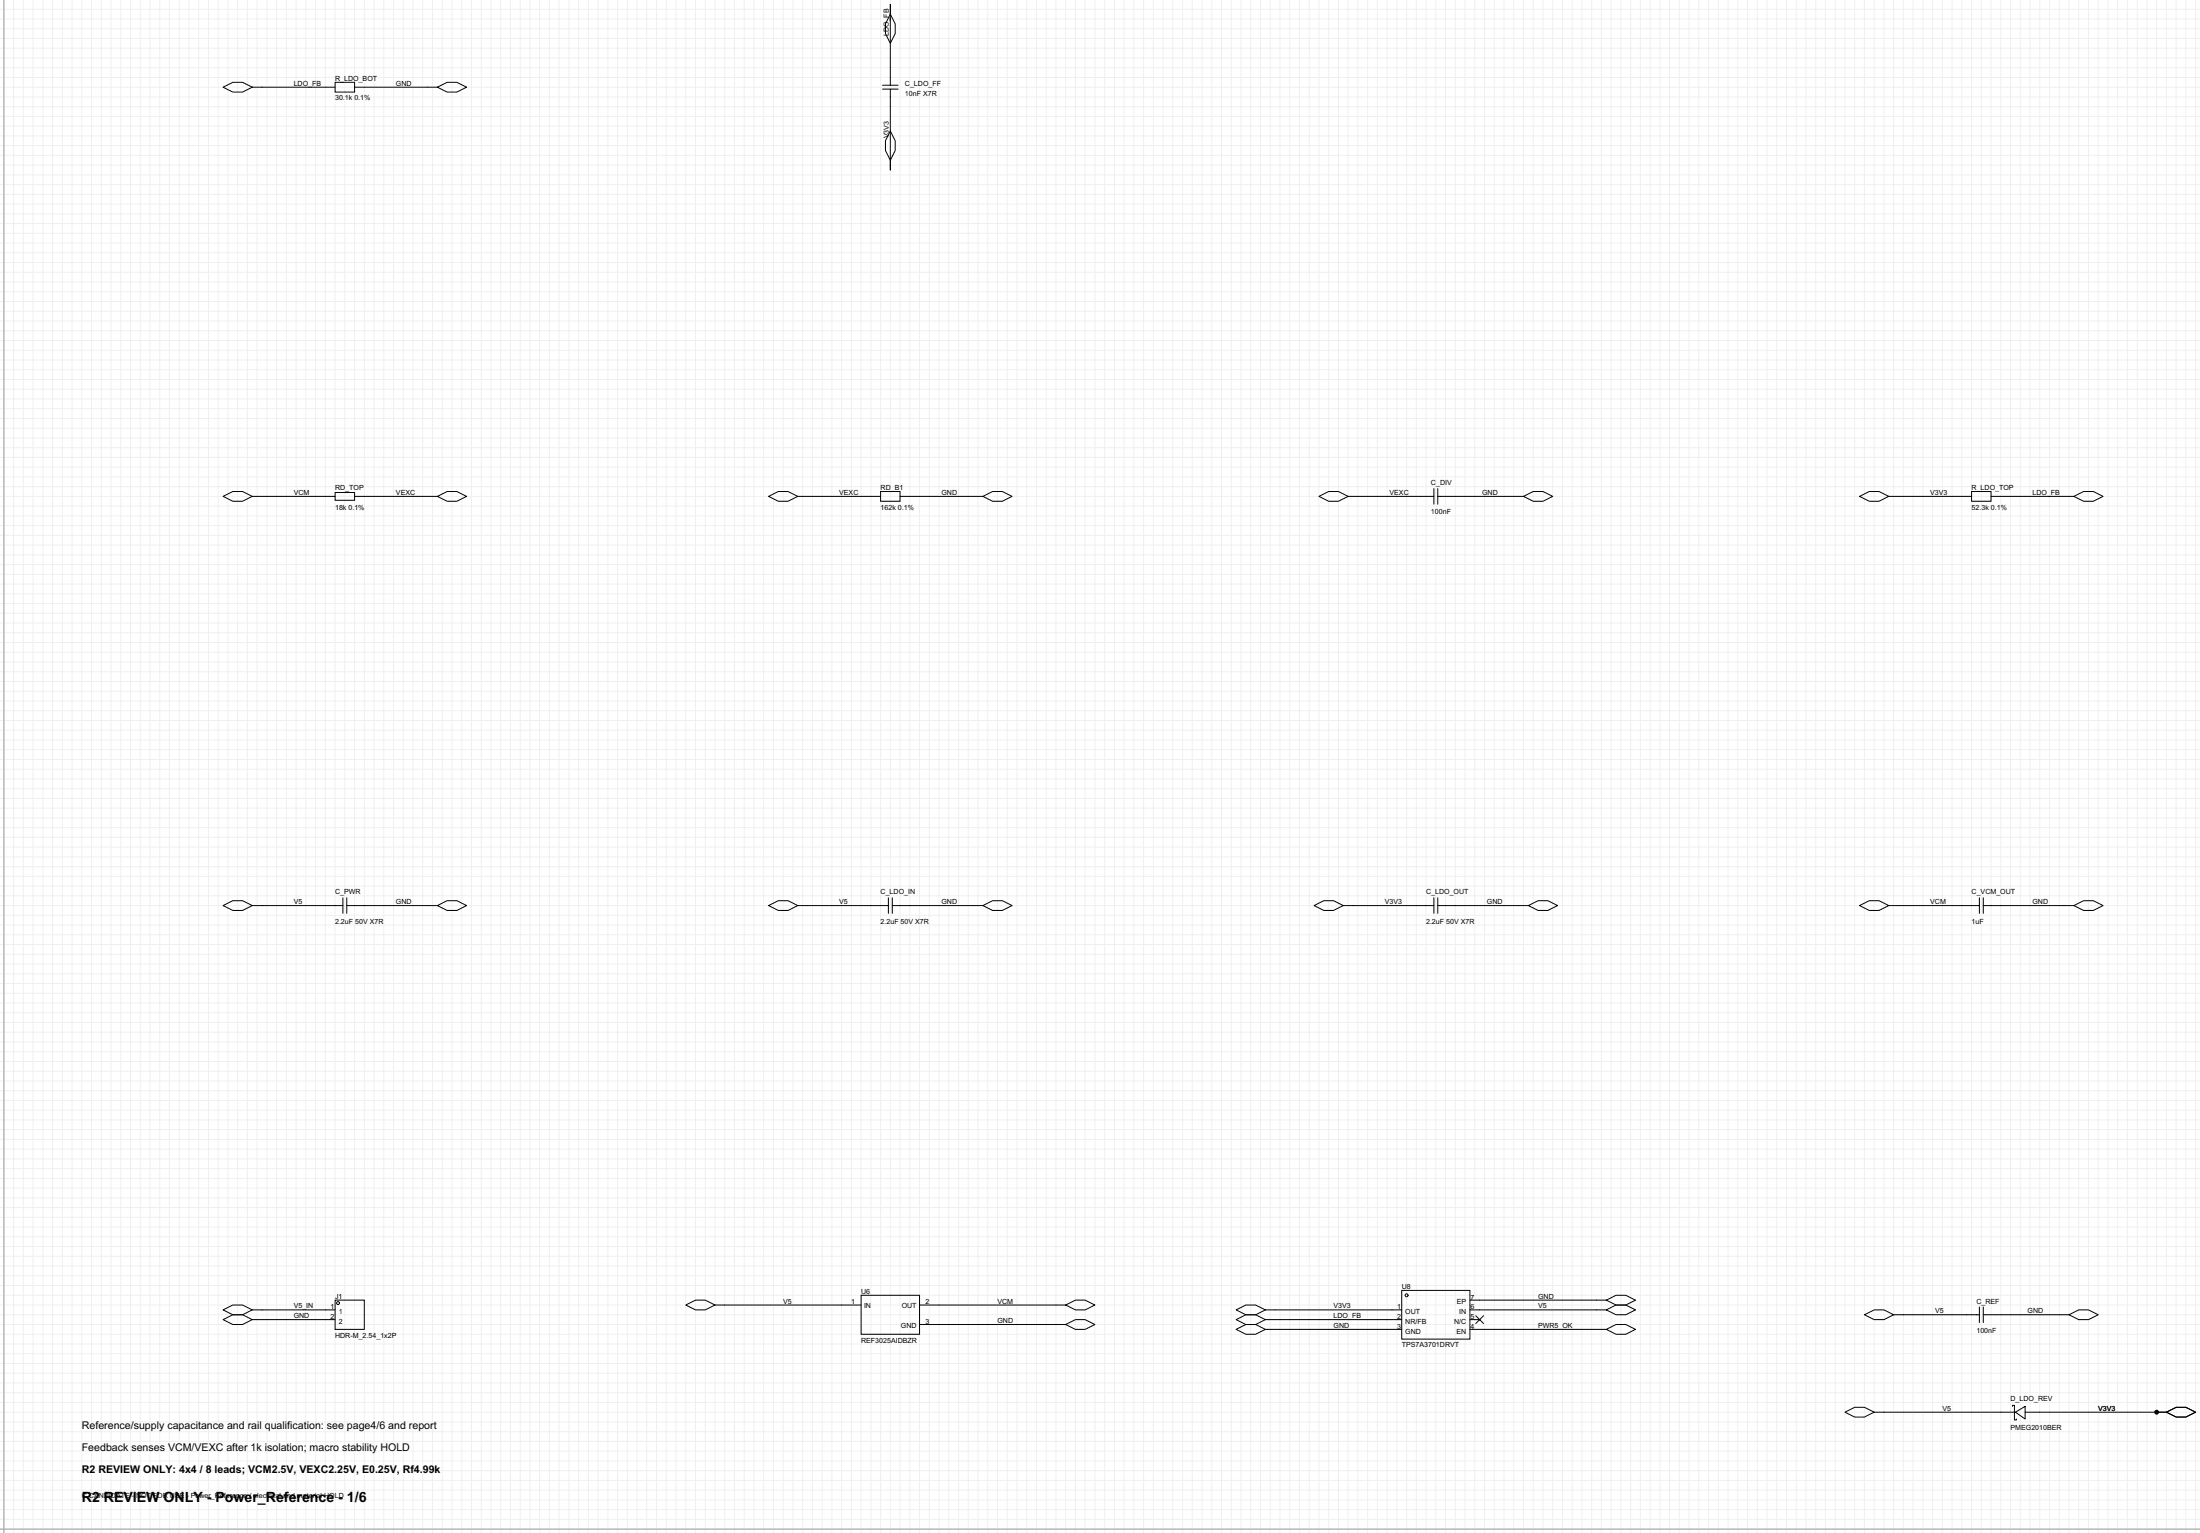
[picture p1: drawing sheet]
<svg xmlns="http://www.w3.org/2000/svg" width="574mm" height="400mm" viewBox="0 0 574 400" stroke-linecap="round" stroke-linejoin="round" font-family="sans-serif">
<g fill="none" stroke="#f0f0eb" stroke-width=".26">
<path d="M0 2.4h573.7M0 5h573.7M0 7.5h573.7M0 10h573.7M0 12.6h573.7M0 15.1h573.7M0 17.7h573.7M1 0v399.7M3.6 0v399.7M6.1 0v399.7M8.6 0v399.7M11.2 0v399.7"/>
<path d="M13.7 0v399.7M16.3 0v399.7M18.8 0v399.7M21.3 0v399.7M23.9 0v399.7M26.4 0v399.7M29 0v399.7M31.5 0v399.7M34 0v399.7M36.6 0v399.7M39.1 0v399.7M41.7 0v399.7"/>
<path d="M44.2 0v399.7M46.7 0v399.7M49.3 0v399.7M51.8 0v399.7M54.4 0v399.7M56.9 0v399.7M59.4 0v399.7M62 0v399.7M64.5 0v399.7M67.1 0v399.7M69.6 0v399.7M72.1 0v399.7"/>
<path d="M74.7 0v399.7M77.2 0v399.7M79.8 0v399.7M82.3 0v399.7M84.8 0v399.7M87.4 0v399.7M89.9 0v399.7M92.5 0v399.7M95 0v399.7M97.5 0v399.7M100.1 0v399.7M102.6 0v399.7"/>
<path d="M105.2 0v399.7M107.7 0v399.7M110.2 0v399.7M112.8 0v399.7M115.3 0v399.7M117.9 0v399.7M120.4 0v399.7M122.9 0v399.7M125.5 0v399.7M128 0v399.7M130.6 0v399.7M133.1 0v399.7"/>
<path d="M135.6 0v399.7M138.2 0v399.7M140.7 0v399.7M143.3 0v399.7M145.8 0v399.7M148.3 0v399.7M150.9 0v399.7M153.4 0v399.7M156 0v399.7M158.5 0v399.7M161 0v399.7M163.6 0v399.7"/>
<path d="M166.1 0v399.7M168.7 0v399.7M171.2 0v399.7M173.7 0v399.7M176.3 0v399.7M178.8 0v399.7M181.4 0v399.7M183.9 0v399.7M186.4 0v399.7M189 0v399.7M191.5 0v399.7M194.1 0v399.7"/>
<path d="M196.6 0v399.7M199.1 0v399.7M201.7 0v399.7M204.2 0v399.7M206.8 0v399.7M209.3 0v399.7M211.8 0v399.7M214.4 0v399.7M216.9 0v399.7M219.5 0v399.7M222 0v399.7M224.5 0v399.7"/>
<path d="M227.1 0v399.7M229.6 0v399.7M232.2 0v399.7M234.7 0v399.7M237.2 0v399.7M239.8 0v399.7M242.3 0v399.7M244.9 0v399.7M247.4 0v399.7M249.9 0v399.7M252.5 0v399.7M255 0v399.7"/>
<path d="M257.6 0v399.7M260.1 0v399.7M262.6 0v399.7M265.2 0v399.7M267.7 0v399.7M270.3 0v399.7M272.8 0v399.7M275.3 0v399.7M277.9 0v399.7M280.4 0v399.7M283 0v399.7M285.5 0v399.7"/>
<path d="M288 0v399.7M290.6 0v399.7M293.1 0v399.7M295.7 0v399.7M298.2 0v399.7M300.7 0v399.7M303.3 0v399.7M305.8 0v399.7M308.4 0v399.7M310.9 0v399.7M313.4 0v399.7M316 0v399.7"/>
<path d="M318.5 0v399.7M321.1 0v399.7M323.6 0v399.7M326.1 0v399.7M328.7 0v399.7M331.2 0v399.7M333.8 0v399.7M336.3 0v399.7M338.8 0v399.7M341.4 0v399.7M343.9 0v399.7M346.5 0v399.7"/>
<path d="M349 0v399.7M351.5 0v399.7M354.1 0v399.7M356.6 0v399.7M359.2 0v399.7M361.7 0v399.7M364.2 0v399.7M366.8 0v399.7M369.3 0v399.7M371.9 0v399.7M374.4 0v399.7M376.9 0v399.7"/>
<path d="M379.5 0v399.7M382 0v399.7M384.6 0v399.7M387.1 0v399.7M389.6 0v399.7M392.2 0v399.7M394.7 0v399.7M397.3 0v399.7M399.8 0v399.7M402.3 0v399.7M404.9 0v399.7M407.4 0v399.7"/>
<path d="M410 0v399.7M412.5 0v399.7M415 0v399.7M417.6 0v399.7M420.1 0v399.7M422.7 0v399.7M425.2 0v399.7M427.7 0v399.7M430.3 0v399.7M432.8 0v399.7M435.4 0v399.7M437.9 0v399.7"/>
<path d="M440.4 0v399.7M443 0v399.7M445.5 0v399.7M448.1 0v399.7M450.6 0v399.7M453.1 0v399.7M455.7 0v399.7M458.2 0v399.7M460.8 0v399.7M463.3 0v399.7M465.8 0v399.7M468.4 0v399.7"/>
<path d="M470.9 0v399.7M473.5 0v399.7M476 0v399.7M478.5 0v399.7M481.1 0v399.7M483.6 0v399.7M486.2 0v399.7M488.7 0v399.7M491.2 0v399.7M493.8 0v399.7M496.3 0v399.7M498.9 0v399.7"/>
<path d="M501.4 0v399.7M503.9 0v399.7M506.5 0v399.7M509 0v399.7M511.6 0v399.7M514.1 0v399.7M516.6 0v399.7M519.2 0v399.7M521.7 0v399.7M524.3 0v399.7M526.8 0v399.7M529.3 0v399.7"/>
<path d="M531.9 0v399.7M534.4 0v399.7M537 0v399.7M539.5 0v399.7M542 0v399.7M544.6 0v399.7M547.1 0v399.7M549.7 0v399.7M552.2 0v399.7M554.7 0v399.7M557.3 0v399.7M559.8 0v399.7"/>
<path d="M562.4 0v399.7M564.9 0v399.7M567.4 0v399.7M570 0v399.7M572.5 0v399.7M0 20.2h573.7M0 22.7h573.7M0 25.3h573.7M0 27.8h573.7M0 30.4h573.7M0 32.9h573.7M0 35.4h573.7"/>
<path d="M0 38h573.7M0 40.5h573.7M0 43.1h573.7M0 45.6h573.7M0 48.1h573.7M0 50.7h573.7M0 53.2h573.7M0 55.8h573.7M0 58.3h573.7M0 60.8h573.7M0 63.4h573.7M0 65.9h573.7"/>
<path d="M0 68.5h573.7M0 71h573.7M0 73.5h573.7M0 76.1h573.7M0 78.6h573.7M0 81.2h573.7M0 83.7h573.7M0 86.2h573.7M0 88.8h573.7M0 91.3h573.7M0 93.9h573.7M0 96.4h573.7"/>
<path d="M0 98.9h573.7M0 101.5h573.7M0 104h573.7M0 106.6h573.7M0 109.1h573.7M0 111.6h573.7M0 114.2h573.7M0 116.7h573.7M0 119.3h573.7M0 121.8h573.7M0 124.3h573.7M0 126.9h573.7"/>
<path d="M0 129.4h573.7M0 132h573.7M0 134.5h573.7M0 137h573.7M0 139.6h573.7M0 142.1h573.7M0 144.7h573.7M0 147.2h573.7M0 149.7h573.7M0 152.3h573.7M0 154.8h573.7M0 157.4h573.7"/>
<path d="M0 159.9h573.7M0 162.4h573.7M0 165h573.7M0 167.5h573.7M0 170.1h573.7M0 172.6h573.7M0 175.1h573.7M0 177.7h573.7M0 180.2h573.7M0 182.8h573.7M0 185.3h573.7M0 187.8h573.7"/>
<path d="M0 190.4h573.7M0 192.9h573.7M0 195.5h573.7M0 198h573.7M0 200.5h573.7M0 203.1h573.7M0 205.6h573.7M0 208.2h573.7M0 210.7h573.7M0 213.2h573.7M0 215.8h573.7M0 218.3h573.7"/>
<path d="M0 220.9h573.7M0 223.4h573.7M0 225.9h573.7M0 228.5h573.7M0 231h573.7M0 233.6h573.7M0 236.1h573.7M0 238.6h573.7M0 241.2h573.7M0 243.7h573.7M0 246.3h573.7M0 248.8h573.7"/>
<path d="M0 251.3h573.7M0 253.9h573.7M0 256.4h573.7M0 259h573.7M0 261.5h573.7M0 264h573.7M0 266.6h573.7M0 269.1h573.7M0 271.7h573.7M0 274.2h573.7M0 276.7h573.7M0 279.3h573.7"/>
<path d="M0 281.8h573.7M0 284.4h573.7M0 286.9h573.7M0 289.4h573.7M0 292h573.7M0 294.5h573.7M0 297.1h573.7M0 299.6h573.7M0 302.1h573.7M0 304.7h573.7M0 307.2h573.7M0 309.8h573.7"/>
<path d="M0 312.3h573.7M0 314.8h573.7M0 317.4h573.7M0 319.9h573.7M0 322.5h573.7M0 325h573.7M0 327.5h573.7M0 330.1h573.7M0 332.6h573.7M0 335.2h573.7M0 337.7h573.7M0 340.2h573.7"/>
<path d="M0 342.8h573.7M0 345.3h573.7M0 347.9h573.7M0 350.4h573.7M0 352.9h573.7M0 355.5h573.7M0 358h573.7M0 360.6h573.7M0 363.1h573.7M0 365.6h573.7M0 368.2h573.7M0 370.7h573.7"/>
<path d="M0 373.3h573.7M0 375.8h573.7M0 378.3h573.7M0 380.9h573.7M0 383.4h573.7M0 386h573.7M0 388.5h573.7M0 391h573.7M0 393.6h573.7M0 396.1h573.7M0 398.7h573.7"/>
</g>
<path d="M1 0v399.7M0 398.7h573.7" fill="none" stroke="#999" stroke-width=".26"/>
<g fill="none" stroke="#000" stroke-width=".26">
<path d="M232.2 3.7l1.2 2.5v2.6l-1.2 2.5-1.3-2.5v-2.6zM232.2 1.1v21.1M58.2 22.7l2.5-1.2h2.5l2.6 1.2-2.6 1.3h-2.5zM65.8 22.7h21.6M87.4 21.5h5.1v2.5h-5.1zM92.5 22.7h21.5M114 22.7l2.6-1.2h2.5l2.6 1.2-2.6 1.3h-2.5zM230.1 23.2h4.1M230.1 22.2h4.1M232.2 34.2l1.2 2.5v2.5l-1.2 2.6-1.3-2.6v-2.5zM232.2 23.2v21.1M58.2 129.4l2.5-1.3h2.5l2.6 1.3-2.6 1.3h-2.5z"/>
<path d="M65.8 129.4h21.6M87.4 128.4h5.1v2h-5.1zM92.5 129.4h21.5M114 129.4l2.6-1.3h2.5l2.6 1.3-2.6 1.3h-2.5zM200.4 129.4l2.5-1.3h2.6l2.5 1.3-2.5 1.3h-2.6zM208 129.4h21.6M229.6 128.1h5.1v2.6h-5.1zM234.7 129.4h21.6M256.3 129.4l2.5-1.3h2.6l2.5 1.3-2.5 1.3h-2.6zM343.9 129.4l2.6-1.3h2.5l2.5 1.3-2.5 1.3h-2.5zM351.5 129.4h22.4M373.9 127.4v4"/>
<path d="M374.9 127.4v4M374.9 129.4h22.4M397.3 129.4l2.5-1.3h2.5l2.6 1.3-2.6 1.3h-2.5zM484.9 129.4l2.5-1.3h2.6l2.5 1.3-2.5 1.3h-2.6zM492.5 129.4h21.6M514.1 128.1h5.1v2.6h-5.1zM519.2 129.4h21.6M540.8 129.4l2.5-1.3h2.5l2.6 1.3-2.6 1.3h-2.5zM58.2 236.1l2.5-1.3h2.5l2.6 1.3-2.6 1.3h-2.5zM65.8 236.1h23.6M89.4 234.1v4M90.4 236.1h23.6"/>
<path d="M90.4 234.1v4M114 236.1l2.6-1.3h2.5l2.6 1.3-2.6 1.3h-2.5zM200.4 236.1l2.5-1.3h2.6l2.5 1.3-2.5 1.3h-2.6zM208 236.1h23.6M231.6 234.1v4M232.7 236.1h23.6M232.7 234.1v4M256.3 236.1l2.5-1.3h2.6l2.5 1.3-2.5 1.3h-2.6zM342.6 236.1l2.6-1.3h2.5l2.6 1.3-2.6 1.3h-2.5zM350.3 236.1h23.6M373.9 234.1v4M374.9 236.1h23.6"/>
<path d="M374.9 234.1v4M398.5 236.1l2.6-1.3h2.5l2.5 1.3-2.5 1.3h-2.5zM484.9 236.1l2.5-1.3h2.6l2.5 1.3-2.5 1.3h-2.6zM492.5 236.1h23.6M516.1 234.1v4M517.1 234.1v4M517.1 236.1h23.7M540.8 236.1l2.5-1.3h2.5l2.6 1.3-2.6 1.3h-2.5zM87.4 339h7.6v7.6h-7.6zM224.5 337.7h15.3v10.2h-15.3zM365.5 336.4h17.8v12.7h-17.8zM383.3 339h35.5"/>
<path d="M418.8 339l2.6-1.3h2.5l2.6 1.3-2.6 1.2h-2.5zM58.2 341.5l2.5-1.3h2.5l2.6 1.3-2.6 1.3h-2.5zM58.2 344l2.5-1.2h2.5l2.6 1.2-2.6 1.3h-2.5zM65.8 341.5h21.6M65.8 344h21.6M178.8 340.2l2.6-1.2h2.5l2.5 1.2-2.5 1.3h-2.5zM186.4 340.2h38.1M239.8 340.2h38.1M239.8 345.3h38.1M277.9 340.2l2.5-1.2h2.6l2.5 1.2-2.5 1.3h-2.6zM277.9 345.3l2.5-1.3h2.6l2.5 1.3-2.5 1.3h-2.6zM322.3 341.5l2.6-1.3h2.5l2.5 1.3-2.5 1.3h-2.5z"/>
<path d="M322.3 344l2.6-1.2h2.5l2.5 1.2-2.5 1.3h-2.5zM322.3 346.6l2.6-1.3h2.5l2.5 1.3-2.5 1.3h-2.5zM329.9 341.5h35.6M329.9 344h35.6M329.9 346.6h35.6M383.3 341.5h35.5M383.3 344h2.5M383.3 346.6h35.5M384.8 343l2 2.1M386.8 343l-2 2.1M418.8 346.6l2.6-1.3h2.5l2.6 1.3-2.6 1.3h-2.5zM418.8 341.5l2.6-1.3h2.5l2.6 1.3-2.6 1.3h-2.5z"/>
<path d="M486.2 342.8l2.5-1.3h2.5l2.6 1.3-2.6 1.2h-2.5zM493.8 342.8h22.3M516.1 340.7v4.1M517.1 340.7v4.1M517.1 342.8h22.4M539.5 342.8l2.5-1.3h2.6l2.5 1.3-2.5 1.2h-2.6zM481.1 368.2l2.5-1.3h2.6l2.5 1.3-2.5 1.2h-2.6zM488.7 368.2h36.8M524.8 366.6v-.2h.5v3.8h.5v-.2M525.5 368.2l2.6-1.6v3.4zM528.1 368.2h36.8M564.9 368.2l2.5-1.3h2.6l2.5 1.3-2.5 1.2h-2.6z"/>
<circle cx="88.1" cy="339.7" r=".38"/>
<circle cx="366.8" cy="337.7" r=".38"/>
</g>
<circle cx="562.4" cy="368.2" r=".63" fill="#000"/>
<text font-size="3.7" x="21.3" y="391.6">R2 REVIEW ONLY - Power_Reference - 1/6</text>
<g font-size="2.8">
<text x="21.3" y="372.4">Reference/supply capacitance and rail qualification: see page4/6 and report</text>
<text x="21.3" y="378.3">Feedback senses VCM/VEXC after 1k isolation; macro stability HOLD</text>
<text x="21.3" y="384.1">R2 REVIEW ONLY: 4x4 / 8 leads; VCM2.5V, VEXC2.25V, E0.25V, Rf4.99k</text>
</g>
<g font-size="1.8">
<text x="231.8" y="9.4" transform="rotate(-90 231.8 9.4)">LDO_FB</text>
<text x="76.6" y="22.4">LDO_FB</text>
<text x="87.4" y="21.1">R_LDO_BOT</text>
<text x="103.3" y="22.4">GND</text>
<text x="236" y="22.4">C_LDO_FF</text>
<text x="87.4" y="26.2">30.1k 0.1%</text>
<text x="236" y="24.9">10nF X7R</text>
<text x="231.8" y="36.1" transform="rotate(-90 231.8 36.1)">V3V3</text>
<text x="76.6" y="129">VCM</text>
<text x="87.4" y="127.8">RD_TOP</text>
<text x="103.3" y="129">VEXC</text>
<text x="218.8" y="129">VEXC</text>
<text x="229.6" y="127.8">RD_B1</text>
<text x="245.5" y="129">GND</text>
<text x="362.3" y="129">VEXC</text>
<text x="373.1" y="126.5">C_DIV</text>
<text x="386.5" y="129">GND</text>
<text x="503.3" y="129">V3V3</text>
<text x="514.1" y="127.8">R_LDO_TOP</text>
<text x="530" y="129">LDO_FB</text>
<text x="87.4" y="132.9">18k 0.1%</text>
<text x="229.6" y="132.9">162k 0.1%</text>
<text x="373.1" y="134.1">100nF</text>
<text x="514.1" y="132.9">52.3k 0.1%</text>
<text x="87.4" y="233.2">C_PWR</text>
<text x="229.6" y="233.2">C_LDO_IN</text>
<text x="371.9" y="233.2">C_LDO_OUT</text>
<text x="514.1" y="233.2">C_VCM_OUT</text>
<text x="76.6" y="235.7">V5</text>
<text x="103.3" y="235.7">GND</text>
<text x="218.8" y="235.7">V5</text>
<text x="245.5" y="235.7">GND</text>
<text x="361.1" y="235.7">V3V3</text>
<text x="387.7" y="235.7">GND</text>
<text x="503.3" y="235.7">VCM</text>
<text x="530" y="235.7">GND</text>
<text x="87.4" y="240.8">2.2uF 50V X7R</text>
<text x="229.6" y="240.8">2.2uF 50V X7R</text>
<text x="371.9" y="240.8">2.2uF 50V X7R</text>
<text x="514.1" y="240.8">1uF</text>
<text x="76.6" y="341.1">V5_IN</text>
<text x="86.2" y="341.4">1</text>
<text x="87.4" y="338.6">J1</text>
<text x="204.2" y="339.9">V5</text>
<text x="222" y="340.1">1</text>
<text x="224.5" y="337.3">U6</text>
<text x="225.3" y="341.1">IN</text>
<text x="235.1" y="341.1">OUT</text>
<text x="241.3" y="340.1">2</text>
<text x="260.1" y="339.9">VCM</text>
<text x="347.7" y="341.1">V3V3</text>
<text x="364.4" y="341.4">1</text>
<text x="365.5" y="336.1">U8</text>
<text x="379.9" y="340.1">EP</text>
<text x="383.4" y="341.4">6</text>
<text x="383.4" y="338.8">7</text>
<text x="401.1" y="341.1">V5</text>
<text x="401.1" y="338.6">GND</text>
<text x="515.4" y="339.9">C_REF</text>
<text x="76.6" y="343.7">GND</text>
<text x="86.2" y="343.9">2</text>
<text x="88.3" y="342.6">1</text>
<text x="88.3" y="345.2">2</text>
<text x="234.9" y="346.2">GND</text>
<text x="241.3" y="345.2">3</text>
<text x="260.1" y="344.9">GND</text>
<text x="347.7" y="343.7">LDO_FB</text>
<text x="347.7" y="346.2">GND</text>
<text x="364.4" y="343.9">2</text>
<text x="364.4" y="346.4">3</text>
<text x="366.4" y="342.6">OUT</text>
<text x="366.4" y="345.2">NR/FB</text>
<text x="366.4" y="347.7">GND</text>
<text x="379.2" y="345.2">N/C</text>
<text x="379.8" y="347.7">EN</text>
<text x="380.5" y="342.6">IN</text>
<text x="383.4" y="346.4">4</text>
<text x="383.4" y="343.9">5</text>
<text x="401.1" y="346.2">PWR5_OK</text>
<text x="504.6" y="342.4">V5</text>
<text x="515.4" y="347.5">100nF</text>
<text x="528.7" y="342.4">GND</text>
<text x="87.4" y="348.8">HDR-M_2.54_1x2P</text>
<text x="224.5" y="350">REF3025AIDBZR</text>
<text x="365.5" y="351.3">TPS7A3701DRVT</text>
<text x="524.3" y="365.3">D_LDO_REV</text>
<text x="506.5" y="367.8">V5</text>
<text x="547.1" y="367.8">V3V3</text>
<text x="524.3" y="372.9">PMEG2010BER</text>
<text x="21.3" y="390.7">C CANDIDATE - NOT FOR USE - Power_Reference / electrical and material HOLD</text>
</g>
</svg>
